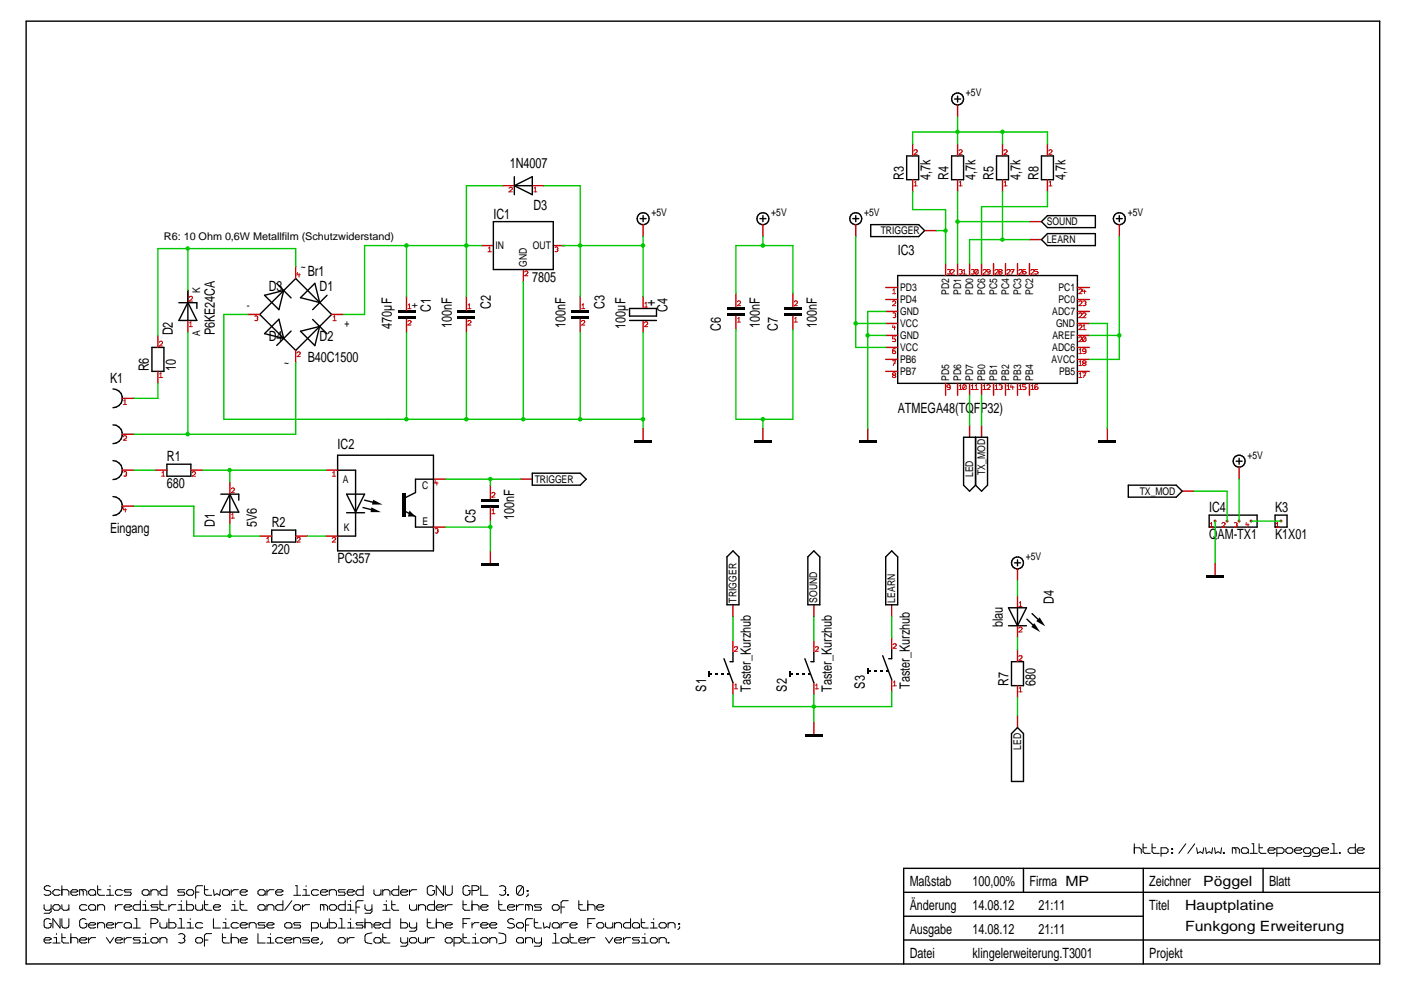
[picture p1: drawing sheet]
<svg xmlns="http://www.w3.org/2000/svg" width="297mm" height="210mm" viewBox="0 0 297 210" stroke-linecap="round" stroke-linejoin="round" font-family="sans-serif">
<g fill="none" stroke="#000001" stroke-width=".21">
<path d="M240.5 178.9v2M240.5 179.7h1.1l.4 .4v.8M242.4 179.7h.7M242.4 178.9v1.7l.3 .3h1.2M244.3 179.7h.7M244.3 178.9v1.7l.3 .3h1.2M248.4 179.9h.2v.2h-.2zM251.4 178.9l-1.5 2M253.3 178.9l-1.5 2M253.7 179.7l.2 1.2 .6-.3 .5 .3 .2-1.2M255.6 179.7l.2 1.2 .6-.3 .5 .3 .2-1.2M257.5 179.7l.2 1.2 .5-.3 .6 .3 .2-1.2"/>
<path d="M261.7 179.7l.3 .4v.8M265.4 178.9h.4v2M267 179.7h.7M267 178.9v1.7l.3 .3h1.1M282.4 178.9h.4v2M287.4 178.9v2h-1.2l-.4-.3v-.5l.4-.4h1.2M9.4 199.3h1.1l.3-.2v-.1l-.3-.2h-.8l-.3 .3v.5l.3 .3 1.1-.1M9.4 191.8v.9l.3 .3h.8l.3-.3M10.7 194.9a.82 .82 0 0 0-1.3 .4v1a.81 .81 0 0 0 .7 .5 .81 .81 0 0 0 .7-.5v-.5h-.3M10.7 188a.82 .82 0 0 0-1.3 .3l.1 .3 1.2 .4 .1 .3-.1 .4-.4 .1h-.6l-.3-.1M10.8 191.8v1.5l-.3 .3h-1.1M11.2 199.9h1.5"/>
<path d="M11.2 192.2l.4-.4h.8l.3 .4v.5l-.3 .3h-.8l-.4-.3zM11.4 198.8h.6v1.1M12 198v.1M12.7 188.8l-.3-.2h-.8l-.4 .4v.5l.4 .3h.8l.3-.1M12.7 194.8v2l-1.5-2v2M13.1 198v1.6l.4 .3h1.1M13.1 198.8h.8M13.1 187.8v2M13.1 191.8v.9l.4 .3h.7l.4-.3M13.1 194.8v1.5a.81 .81 0 0 0 .8 .5 .81 .81 0 0 0 .7-.5v-1.5M13.1 188.6h1.1l.4 .4v.8M14.6 191.8v1.2"/>
<path d="M15 198.8h1.1l.4 .3v.8M15 189.1h1.1l.4-.1v-.2l-.4-.2h-.7l-.4 .4v.5l.4 .3h.7l.4-.1M15 198v1.9M16.9 199.3h1.1l.4-.2v-.1l-.4-.2h-.7l-.4 .3v.5l.4 .3 1.1-.1M16.9 189.8v-1.2h1.1l.4 .4v.8M17.3 188.6l.3 .4v.8M18.2 194.9a.84 .84 0 0 0-1.3 .4v1a.84 .84 0 0 0 .7 .5 .84 .84 0 0 0 .8-.5v-.5h-.4M18.4 192l-.4-.2h-.7l-.4 .4v.5l.4 .3h.7l.4-.2M18.8 196.1h1.1l.4-.1v-.2l-.4-.2h-.7l-.4 .4v.5l.4 .3 1.1-.2M18.8 198.8v1.1M20.3 198.8h-1l-.5 .5M20.3 189.5l-.4 .3h-.7l-.4-.3v-.5l.4-.4h.7l.4 .4v.8"/>
<path d="M20.3 192.7l-.4 .3h-.7l-.4-.3v-.5l.4-.4h.7l.4 .4v.8M20.7 196l.3-.4h.8l.4 .4v.8M20.7 187.8v1.7l.3 .3h1.2M20.7 191.8v1.2M20.7 195.6v1.2M20.7 192.2l.3-.4h.8l.4 .4v.8M20.7 188.6h.7M22.6 198.8l.7 1.1 .8-1.1M22.6 196.1h1.1l.4-.1v-.2l-.4-.2h-.8l-.3 .4v.5l.3 .3 1.2-.2M22.6 189.8h1.5M22.8 188.6h.5v1.2M23.3 187.8v.2"/>
<path d="M24.5 199.3h1.1l.3-.2v-.1l-.3-.2h-.8l-.3 .3v.5l.3 .3 1.1-.1M24.5 191.8v1.2M24.5 195.6v1.2M25.9 188.8l-.3-.2h-.8l-.3 .4v.5l.3 .3h.8l.3-.1M25.9 195.6h-.9l-.5 .5M25.9 191.8h-.9l-.5 .5M26.3 192.3h1.2l.4-.1v-.2l-.4-.2h-.8l-.4 .4v.5l.4 .3h.8l.4-.2M26.3 198.8v1.1M27.9 198.8h-1l-.6 .5M27.9 196.5l-.4 .3h-.8l-.4-.3v-.5l.4-.4h.8l.4 .4v.8M27.9 188.6h-1.4l-.2 .2 .2 .3h1.1l.3 .4-.3 .3h-1.3M28.2 196.8h1.6"/>
<path d="M28.6 194.8h.4v2M29.8 198.8h-1.4l-.2 .2 .2 .3h1.1l.3 .3-.3 .3h-1.3M29.8 191v2h-1.2l-.4-.3v-.5l.4-.4h1.2M30.1 199.9h1.5M30.1 193h1.5M30.3 198.8h.6v1.1M30.3 191.8h.6v1.2M30.9 191v.1M30.9 198v.1M31.6 189.5l-.4 .3h-.7l-.4-.3v-.5l.4-.4h.7l.4 .4v.8M32 199.1l.4-.3h.7l.4 .3v.5l-.4 .3h-.7l-.4-.3zM32 188.6v1.2"/>
<path d="M32 195.8h1l.5-.5-.5-.5h-1v2M32 189l.4-.4h.7l.4 .4v.8M33.5 191.8h-1.3l-.2 .2 .2 .3h1.1l.2 .4-.2 .3h-1.3M33.9 199.1l.4-.3h.7l.4 .3v.8M33.9 191v1.7l.4 .3h1.1M33.9 195.6v.9l.4 .3h.7l.4-.3M33.9 198.8v1.1M33.9 191.8h.8M35.4 187.8v2h-1.1l-.4-.3v-.5l.4-.4h1.1M35.4 195.6v1.2M35.8 194.8v2h1.1l.4-.3v-.5l-.4-.4h-1.1M35.8 191.8v1.2"/>
<path d="M37.3 191.8h-.9l-.6 .5M37.7 196.8h1.5M37.7 193h1.5M37.9 198.1a.8 .8 0 0 1 1.3 .5l-.2 .4M37.9 191.8h.5v1.2M38.1 194.8h.3v2M38.4 191v.1M38.8 199h.2M39 199l.2 .5a.91 .91 0 0 1-1.3 .3M39.2 188.6h-1.3l-.2 .2 .2 .3h1.1l.2 .4-.2 .3h-1.3M39.6 196.8h1.5M39.6 191v2h1.1l.4-.3v-.5l-.4-.4h-1.1"/>
<path d="M39.6 189l.4-.4h.7l.4 .4v.5l-.4 .3h-.7l-.4-.3zM39.7 195.6h.6v1.2M40.3 194.8v.1M41.5 199.1l.3-.3h.8l.4 .3v.5l-.4 .3h-.8l-.3-.3zM41.5 191.8v.9l.3 .3h.8l.4-.3M41.5 189.1h.7M43 187.8h-1.2l-.3 .3v2.4M43 195.8l-.4-.2h-.8l-.3 .4v.5l.3 .3 1.2-.2M43 191.8v1.2M43.3 199.3h.8M43.3 187.8v1.7l.4 .3h1.2M43.3 191v1.7l.4 .3h1.2"/>
<path d="M43.3 191.8h.8M43.3 188.6h.8M44.9 198h-1.2l-.4 .3v2.3M45.3 194.8v2h1.4M45.3 192.3h1.1l.3-.1v-.2l-.3-.2h-.8l-.3 .4v.5l.3 .3h.8l.3-.2M45.3 188.6l.1 1.2 .6-.3 .6 .3 .1-1.2M47.2 198v1.6l.3 .3h1.1M47.2 198.8h.7M47.2 196.8h1.4M47.3 195.6h.6v1.2M47.9 194.8v.1M48.6 189.5l-.3 .3h-.8l-.3-.3v-.5l.3-.4h.8l.3 .4v.8"/>
<path d="M49 198.8h1.2l.3 .3v.8M49 188.6v1.2M49 198v1.9M49 193h1.5M49.2 191.8h.6v1.2M49.8 191v.1M50.5 195.8l-.3-.2h-.8l-.4 .4v.5l.4 .3 1.1-.2M50.5 188.6h-.9l-.6 .5M50.9 199.3h1.1l.4-.2v-.1l-.4-.2h-.7l-.4 .3v.5l.4 .3 1.1-.1M50.9 189.1h1.1l.4-.1v-.2l-.4-.2h-.7l-.4 .4v.5l.4 .3h.7l.4-.1M50.9 191v1.7l.4 .3h1.1M50.9 196.1h1.1l.4-.1v-.2l-.4-.2h-.7l-.4 .4v.5l.4 .3 1.1-.2"/>
<path d="M50.9 191.8h.8M52.8 196l.4-.4h.7l.4 .4v.8M52.8 195.6v1.2M54.7 198v1.9h1.5M56.2 189.5l-.4 .3h-.7l-.4-.3v-.5l.4-.4h.7l.4 .4v.8M56.2 192.7l-.4 .3h-.7l-.4-.3v-.5l.4-.4h.7l.4 .4v.8M56.2 195.6h-1.3l-.2 .2 .2 .3h1.1l.2 .4-.2 .3h-1.3M56.6 199.9h1.5M56.6 196.1h1.1l.4-.1v-.2l-.4-.2h-.7l-.4 .4v.5l.4 .3 1.1-.2M56.6 188.6v1.2M56.6 191.8v1.2M56.6 192.2l.4-.4h.7l.4 .4v.8"/>
<path d="M56.8 198.8h.6v1.1M57.4 198v.1M58.1 188.6h-1l-.5 .5M58.5 189.1h1.1l.4-.1v-.2l-.4-.2h-.8l-.3 .4v.5l.3 .3h.8l.4-.1M60 199l-.4-.2h-.8l-.3 .3v.5l.3 .3 1.2-.1M60 191v2h-1.2l-.3-.3v-.5l.3-.4h1.2M60.4 199.3h1.1l.4-.2v-.1l-.4-.2h-.8l-.3 .3v.5l.3 .3 1.2-.1M61.9 196.5l-.4 .3h-.8l-.3-.3v-.5l.3-.4h.8l.4 .4v.8M61.9 191l-1.5 2M62.3 199.1l.3-.3h.8l.4 .3v.8M62.3 192.2l.3-.4h.8l.4 .4v.5l-.4 .3h-.8l-.3-.3zM62.3 198.8v1.1"/>
<path d="M62.3 189.8h1.5M62.6 187.8h.4v2M63.8 195.6h-1.4l-.1 .2 .1 .3h1.2l.2 .4-.2 .3h-1.3M64.1 191.8v1.2M64.1 189.8h1.6M64.3 188.6h.6v1.2M64.9 187.8v.2M65.7 198.8h-1.4l-.2 .2 .2 .3h1.1l.3 .3-.3 .3h-1.3M65.7 191.8h-1l-.6 .5M66 199.3h1.2l.3-.2v-.1l-.3-.2h-.8l-.4 .3v.5l.4 .3 1.1-.1M66 196.8h1.2l.3-.3v-.5l-.3-.4h-1.2v1.8M67.5 188.8l-.3-.2h-.8l-.4 .4v.5l.4 .3h.8l.3-.1"/>
<path d="M67.9 195.6v.9l.4 .3h.7l.4-.3M67.9 189.1h1.1l.4-.1v-.2l-.4-.2h-.7l-.4 .4v.5l.4 .3h.7l.4-.1M67.9 193v-1.2h1.1l.4 .4v.8M68.3 199.6v.3l-.4 .4M68.3 191.8l.4 .4v.8M69.4 195.6v1.2M69.8 194.8v2h1.1l.4-.3v-.5l-.4-.4h-1.1M69.8 188.6v1.2M69.8 192.2l.4-.4h.7l.4 .4v.5l-.4 .3h-.7l-.4-.3zM69.8 189l.4-.4h.7l.4 .4v.8M71.7 199.1l.4-.3h.8l.3 .3v.5l-.3 .3h-.8l-.4-.3zM71.7 196.8h1.5"/>
<path d="M72.1 194.8h.4v2M73.2 191v2h-1.1l-.4-.3v-.5l.4-.4h1.1M73.2 188.6h-1.3l-.2 .2 .2 .3h1.1l.2 .4-.2 .3h-1.3M73.6 189.1h1.1l.4-.1v-.2l-.4-.2h-.7l-.4 .4v.5l.4 .3h.7l.4-.1M73.6 198.8v1.1M73.6 196.8h1.5M73.6 193h1.5M73.8 195.6h.5v1.2M73.8 191.8h.5v1.2M74.3 191v.1M74.3 194.8v.1M75.1 198.8h-.9l-.6 .5"/>
<path d="M75.5 192.3h.7M77 195.6h-1.3l-.2 .2 .2 .3h1.1l.2 .4-.2 .3h-1.3M77 187.8v2h-1.1l-.4-.3v-.5l.4-.4h1.1M77 191h-1.1l-.4 .3v2.3M77.4 191.8v.9l.4 .3h.7l.4-.3M77.4 194.8v2M77.4 195.6h1.1l.4 .4v.8M78.9 197.8l-1.3 .3-.2 .4v1l.2 .3 1.3 .3M78.9 191.8v1.5l-.4 .3h-1.1M79.3 188.6v.9l.3 .3h.8l.4-.3M79.3 196.1h1.1l.4-.1v-.2l-.4-.2h-.8l-.3 .4v.5l.3 .3 1.2-.2M80.8 199.6l-.4 .3h-.8l-.3-.3v-.5l.3-.3h.8l.4 .3v.8"/>
<path d="M80.8 188.6v1.2M81.1 198v1.6l.4 .3h1.2M81.1 198.8h.8M81.1 188.6v1.2M81.1 189l.4-.4h.8l.4 .4v.8M81.1 193h1.6M81.4 191.8h.5v1.2M81.9 191v.1M82.7 194.8v2h-1.2l-.4-.3v-.5l.4-.4h1.2M83.1 191v1.7l.3 .3h1.1M83.1 191.8h.7M84.5 187.8v2h-1.1l-.3-.3v-.5l.3-.4h1.1"/>
<path d="M85 198.8v.8l.3 .3h.8l.3-.3M85 189.1h1.1l.3-.1v-.2l-.3-.2h-.8l-.3 .4v.5l.3 .3h.8l.3-.1M85 194.8v2h1.1l.3-.3v-.5l-.3-.4h-1.1M86.4 198.8v1.5l-.3 .3h-1.1M86.8 199.1l.4-.3h.8l.3 .3v.5l-.3 .3h-.8l-.4-.3zM86.8 188.6v1.2M86.8 191.8v.9l.4 .3h.8l.3-.3M86.8 195.6v.9l.4 .3h.8l.3-.3M88.3 191.8v1.2M88.3 195.6v1.5l-.3 .3h-1.2M88.3 188.6h-.9l-.6 .5M88.7 198.8v.8l.4 .3h.7l.4-.3"/>
<path d="M88.7 191.8v1.2M88.7 192.2l.4-.4h.7l.4 .4v.8M90.2 198.8v1.1M90.6 194.8v1.7l.4 .3h1.1M90.6 198.8v1.1M90.6 195.6h.8M91.9 188a.84 .84 0 0 0-1.3 .3v1a.82 .82 0 0 0 .8 .5 .82 .82 0 0 0 .7-.5v-.5h-.4M92.1 198.8h-.9l-.6 .5M92.1 191v2h-1.1l-.4-.3v-.5l.4-.4h1.1M92.5 195.6h1.1l.4 .4v.8M92.5 192.3h1.1l.4-.1v-.2l-.4-.2h-.7l-.4 .4v.5l.4 .3h.7l.4-.2M92.5 194.8v2"/>
<path d="M94 187.8v2l-1.5-2v2M94.4 199.1l.4-.3h.7l.4 .3v.5l-.4 .3h-.7l-.4-.3zM94.4 187.8v1.5a.78 .78 0 0 0 .7 .5 .78 .78 0 0 0 .8-.5v-1.5M94.4 191.8v1.2M94.4 196.1h1.1l.4-.1v-.2l-.4-.2h-.7l-.4 .4v.5l.4 .3 1.1-.2M95.9 191.8h-.9l-.6 .5M96.3 199.9h1.1l.4-.3v-.5l-.4-.3h-1.1v1.8M98.2 198v1.6l.3 .3h1.1M98.2 198.8h.7M98.2 191v1.7l.3 .3h1.1M98.2 195.8h.7M98.2 191.8h.7"/>
<path d="M99.5 188a.82 .82 0 0 0-1.3 .3v1a.78 .78 0 0 0 .7 .5 .78 .78 0 0 0 .7-.5v-.5h-.3M99.6 194.8h-1.4v2M100.1 199.9h1.5M100.1 188.8h.9l.4-.2 .2-.3-.2-.3-.4-.2h-.9v2M100.1 191v2M100.1 195.6v1.2M100.1 191.8h1.1l.4 .4v.8M100.2 198.8h.6v1.1M100.8 198v.1M101.6 195.6h-1l-.5 .5M101.9 199.1l.4-.3h.8l.4 .3v.5l-.4 .3h-.8l-.4-.3zM101.9 187.8v2h1.6"/>
<path d="M101.9 192.3h1.2l.4-.1v-.2l-.4-.2h-.8l-.4 .4v.5l.4 .3h.8l.4-.2M101.9 196.1h1.2l.4-.1v-.2l-.4-.2h-.8l-.4 .4v.5l.4 .3 1.2-.2M103.8 199.1l.4-.3h.8l.3 .3v.8M103.8 196.1h1.2l.3-.1v-.2l-.3-.2h-.8l-.4 .4v.5l.4 .3 1.1-.2M103.8 198.8v1.1M105.7 197.8l1.4 .3 .1 .4v1l-.1 .3-1.4 .3M105.7 191v1.7l.4 .3h1.1M105.7 191.8h.8M105.9 188a.79 .79 0 0 1 .8-.2 .79 .79 0 0 1 .5 .7l-.1 .3M106.8 188.8h.3M107.1 188.8l.1 .5a.82 .82 0 0 1-1.3 .4M107.6 192.3h1.2l.3-.1v-.2l-.3-.2h-.8l-.4 .4v.5l.4 .3h.8l.3-.2"/>
<path d="M107.6 189.7h.2v.1h-.2zM108.9 194.9a.84 .84 0 0 0-1.3 .4l.2 .3 1.1 .4 .2 .3a1.09 1.09 0 0 1-1.5 .3M109.5 191.8v1.2M109.5 196l.4-.4h.8l.3 .4v.5l-.3 .3h-.8l-.4-.3zM110.8 188a.82 .82 0 0 0-1.3 .3v1l.2 .4M110.8 188l.2 .3v1a.82 .82 0 0 1-1.3 .4M110.8 188l-1.1 1.7M111 199.6l-.3 .3h-.8l-.4-.3v-.5l.4-.3h.8l.3 .3v.8M111 191.8h-.9l-.6 .5M111.4 199.1l.4-.3h.7l.4 .3v.8M111.4 193v-1.2h1.1l.4 .4v.8M111.4 198.8v1.1"/>
<path d="M111.4 196.1h.7M111.8 191.8l.3 .4v.8M111.8 188.8h.2v.2h-.2zM112 189.5v.3l-.4 .3M112.9 194.8h-1.1l-.4 .3v2.3M113.3 198.8v.8l.4 .3h.7l.4-.3M113.3 194.8v1.7l.4 .3h1.1M113.3 195.6h.7M114.8 198.8v1.5l-.4 .3h-1.1M114.8 191.8h-1.3l-.2 .2 .2 .3h1.1l.2 .4-.2 .3h-1.3M115.2 195.6l.2 1.2 .5-.3 .6 .3 .2-1.2M117.1 199.9h1.5"/>
<path d="M117.4 198h.4v1.9M117.4 191.8h.8l.4 .4v.5l-.4 .3h-.8l-.3-.3v-.5zM118.6 196.5l-.4 .3h-.8l-.3-.3v-.5l.3-.4h.8l.4 .4v.8M119 195.6v1.2M119 192.3h.7M120.5 199.6l-.4 .3h-.8l-.3-.3v-.5l.3-.3h.8l.4 .3v.8M120.5 191h-1.2l-.3 .3v2.3M120.5 195.6h-1l-.5 .5M120.9 198v1.6l.3 .3h1.1M120.9 198.8h.7M120.9 196.1h1.1l.3-.1v-.2l-.3-.2h-.8l-.3 .4v.5l.3 .3 1.1-.2M122.7 199.3h1.2l.3-.2v-.1l-.3-.2h-.8l-.4 .3v.5l.4 .3 1.1-.1"/>
<path d="M122.7 191v1.7l.4 .3h1.1M122.7 191.8h.8M124.6 191v2M124.6 198.8v1.1M124.6 195.8h.8M124.6 191.8h1.2l.3 .4v.8M126.1 198.8h-.9l-.6 .5M126.1 194.8h-1.5v2M126.5 196l.4-.4h.7l.4 .4v.5l-.4 .3h-.7l-.4-.3zM126.5 192.3h1.1l.4-.1v-.2l-.4-.2h-.7l-.4 .4v.5l.4 .3h.7l.4-.2M128.4 198.8l.8 1.1 .7-1.1M128.4 195.6v.9l.4 .3h.7l.4-.3"/>
<path d="M129.9 195.6v1.2M130.3 199.3h1.1l.4-.2v-.1l-.4-.2h-.7l-.4 .3v.5l.4 .3 1.1-.1M130.3 195.6v1.2M130.3 196l.4-.4h.7l.4 .4v.8M132.2 198.8v1.1M133.7 198.8h-.9l-.6 .5M133.7 194.8v2h-1.1l-.4-.3v-.5l.4-.4h1.1M135.6 198.8h-1.3l-.2 .2 .2 .3h1.1l.2 .3-.2 .3h-1.3M135.6 196.5l-.4 .3h-.8l-.3-.3v-.5l.3-.4h.8l.4 .4v.8M136 199.9h1.5M136 194.8v1.7l.4 .3h1.1M136 195.6h.7"/>
<path d="M136.1 198.8h.6v1.1M136.7 198v.1M137.9 199.1l.3-.3h.8l.4 .3v.5l-.4 .3h-.8l-.3-.3zM137.9 196.8h1.5M138 195.6h.6v1.2M138.6 194.8v.1M139.7 199.1l.4-.3h.8l.4 .3v.8M139.7 196l.4-.4h.8l.4 .4v.5l-.4 .3h-.8l-.4-.3zM139.7 198.8v1.1M141.6 199.8l.2 .1zM141.6 195.6v1.2M141.6 196l.4-.4h.8l.3 .4v.8"/>
<path d="M143.9 195.8h.2v.2h-.2zM144.1 196.5v.3l-.4 .3M246.2 180.9h1.1l.3-.3v-.5l-.3-.4h-1.1v1.9M248.4 180.8h.2v.1h-.2zM259.4 180.8h.2v.1h-.2zM261.3 180.9v-1.2h1.1l.4 .4v.8M264.7 180.6l-.4 .3h-.8l-.3-.3v-.5l.3-.4h.8l.4 .4v.8M265 180.9h1.6M268.9 180.3h1.1l.3-.2v-.2l-.3-.2h-.8l-.3 .4v.5l.3 .3h.8l.3-.1M270.7 180.9h1.2l.3-.3v-.5l-.3-.4h-1.2v1.9M272.6 180.1l.4-.4h.7l.4 .4v.5l-.4 .3h-.7l-.4-.3zM274.5 180.3h1.1l.4-.2v-.2l-.4-.2h-.7l-.4 .4v.5l.4 .3h.7l.4-.1"/>
<path d="M277.9 180.6l-.4 .3h-.7l-.4-.3v-.5l.4-.4h.7l.4 .4v1.2l-.4 .3h-1.1M279.8 180.6l-.4 .3h-.7l-.4-.3v-.5l.4-.4h.7l.4 .4v1.2l-.4 .3h-1.1M280.2 180.3h1.1l.4-.2v-.2l-.4-.2h-.8l-.3 .4v.5l.3 .3h.8l.4-.1M282.1 180.9h1.4M284 180.8h.1v.1h-.1zM287.7 180.3h1.2l.3-.2v-.2l-.3-.2h-.8l-.4 .4v.5l.4 .3h.8l.3-.1"/>
</g>
<g fill="none" stroke="#000001" stroke-width=".3">
<path d="M220.8 33.1h2.5v5h-2.5zM204.3 92.7h2.5v10.2l-1.2 1.2-1.3-1.2zM215.1 119.3h1.3M215.7 118.7v1.3M214.5 140.3h2.5v5.1h-2.5zM215.7 154.3l1.3 1.2v10.2h-2.5v-10.2z"/>
<circle cx="215.7" cy="119.4" r="1.27"/>
</g>
<path d="M222.1 30.5v2.6M222.1 38.1v2.5M205.6 90.2v2.5M215.7 120.6v2.5M215.7 137.8v2.5M215.7 145.4v2.5M215.7 151.7v2.6" fill="none" stroke="#c80000" stroke-width=".3"/>
<path d="M222.4 32a.33 .33 0 0 1 .4-.2 .33 .33 0 0 1 .2 .5l-.6 .4h.7M222.4 39.4h.7M222.5 38.7l.2-.3v1M216 139.2l.1-.1h.5v.4l-.6 .5h.7M216 146.7h.7M216.1 145.9l.3-.2v1" fill="none" stroke="#c80000" stroke-width=".21"/>
<path d="M220.4 130.9l1.2 1.9-1.9-1.1z" fill="#000001"/>
<path d="M218.8 130.1l1.9 1.8" fill="none" stroke="#000001" stroke-width=".3"/>
<path d="M219.3 132.1l1.3 1.9-2-1.1z" fill="#000001"/>
<path d="M201.8 33.1h2.5v5h-2.5zM211.3 33.1h2.5v5h-2.5zM220.8 47l1.3-1.3h10.1v2.6h-10.1zM220.8 50.8l1.3-1.3h10.1v2.6h-10.1zM32.2 73.7h2.6v5h-2.6zM154.1 118.1l1.3-1.3 1.3 1.3v10.1h-2.6zM171.3 118.1l1.2-1.3 1.3 1.3v10.1h-2.5zM187.8 118.1l1.3-1.3 1.2 1.3v10.1h-2.5zM213.8 132.7h3.8M213.8 128.9h3.8l-1.9 3.8zM215.7 128.9v3.8M217.7 131.3l1.9 1.8" fill="none" stroke="#000001" stroke-width=".3"/>
<g fill="none" stroke="#c80000" stroke-width=".3">
<path d="M203 30.5v2.6M203 38.1v2.5M212.6 30.5v2.6M212.6 38.1v2.5M218.3 47h2.5M218.3 50.8h2.5M33.5 71.1v2.6M33.5 78.7v2.6M155.4 128.2v2.6M172.5 128.2v2.6M189.1 128.2v2.6M215.7 126.3v2.6"/>
<path d="M215.7 132.7v2.5M172.5 153v2.5"/>
</g>
<path d="M203.3 32a.33 .33 0 0 1 .5-.2 .33 .33 0 0 1 .1 .5l-.6 .4h.7M203.3 39.4h.7M203.4 38.7l.3-.3v1M212.8 32a.33 .33 0 0 1 .5-.2 .33 .33 0 0 1 .1 .5l-.6 .4h.7M212.8 39.4h.7M212.9 38.7l.3-.3v1M33.8 72.6a.33 .33 0 0 1 .4-.2 .33 .33 0 0 1 .2 .5l-.6 .5h.7M33.9 79.3l.2-.3v1.1M33.8 80.1h.7M216 133.2a.33 .33 0 0 1 .5-.2 .33 .33 0 0 1 .1 .5l-.6 .5h.7M216 128.6h.7M216.1 127.8l.3-.2v1" fill="none" stroke="#c80000" stroke-width=".21"/>
<path d="M170.6 155.5h3.9v.7h-3.9z" fill-rule="evenodd" fill="#000001"/>
<path d="M189.1 135.2v2.6M189.1 144.1v2.5" fill="none" stroke="#c80000" stroke-width=".3"/>
<path d="M189.4 136.7l.2-.2 .3 .1v.3l-.5 .6h.6M189.4 145.4h.6M189.4 144.7l.3-.3v1" fill="none" stroke="#c80000" stroke-width=".21"/>
<path d="M187.2 139l1.9 5.1M189.1 137.8v1.9h-.7" fill="none" stroke="#000001" stroke-width=".3"/>
<g fill="#000001">
<path d="M183.8 141.6h.3v1.2h-.3z" fill-rule="evenodd"/>
<path d="M184 142.1h.6v.3h-.6z" fill-rule="evenodd"/>
<path d="M185.2 142.1h.7v.3h-.7z" fill-rule="evenodd"/>
<path d="M186.5 142.1h.7v.3h-.7z" fill-rule="evenodd"/>
<path d="M187.8 142.1h.6v.3h-.6z" fill-rule="evenodd"/>
</g>
<path d="M172.5 135.8v2.6M172.5 144.7v2.6" fill="none" stroke="#c80000" stroke-width=".3"/>
<path d="M172.8 137.3l.1-.1h.5v.4l-.6 .5h.7M172.8 146h.7M172.9 145.3l.3-.3v1" fill="none" stroke="#c80000" stroke-width=".21"/>
<path d="M170.6 139.7l1.9 5M172.5 138.4v1.9h-.6" fill="none" stroke="#000001" stroke-width=".3"/>
<g fill="#000001">
<path d="M167.3 142.2h.3v1.3h-.3z" fill-rule="evenodd"/>
<path d="M167.5 142.7h.6v.3h-.6z" fill-rule="evenodd"/>
<path d="M168.7 142.7h.7v.3h-.7z" fill-rule="evenodd"/>
<path d="M170 142.7h.6v.3h-.6z" fill-rule="evenodd"/>
<path d="M171.3 142.7h.6v.3h-.6z" fill-rule="evenodd"/>
</g>
<path d="M155.4 135.8v2.6M155.4 144.7v2.6" fill="none" stroke="#c80000" stroke-width=".3"/>
<path d="M155.7 137.3l.1-.1h.5v.4l-.6 .5h.7M155.7 146h.7M155.8 145.3l.2-.3v1" fill="none" stroke="#c80000" stroke-width=".21"/>
<path d="M153.5 139.7l1.9 5M155.4 138.4v1.9h-.6" fill="none" stroke="#000001" stroke-width=".3"/>
<g fill="#000001">
<path d="M150.2 142.2h.2v1.3h-.2z" fill-rule="evenodd"/>
<path d="M150.3 142.7h.7v.3h-.7z" fill-rule="evenodd"/>
<path d="M151.6 142.7h.6v.3h-.6z" fill-rule="evenodd"/>
<path d="M152.9 142.7h.6v.3h-.6z" fill-rule="evenodd"/>
<path d="M154.1 142.7h.7v.3h-.7z" fill-rule="evenodd"/>
</g>
<path d="M161.8 90.8v2.5" fill="none" stroke="#c80000" stroke-width=".3"/>
<path d="M159.8 93.3h3.9v.7h-3.9z" fill-rule="evenodd" fill="#000001"/>
<g fill="none" stroke="#000001" stroke-width=".3">
<path d="M161.1 46.4h1.3M161.8 45.7v1.3"/>
<circle cx="161.7" cy="46.4" r="1.27"/>
</g>
<path d="M161.8 47.6v2.6" fill="none" stroke="#c80000" stroke-width=".3"/>
<g fill="#000001">
<path d="M166.2 65.1h3.8v.6h-3.8z" fill-rule="evenodd"/>
<path d="M166.2 66.4h3.8v.6h-3.8z" fill-rule="evenodd"/>
</g>
<path d="M168.1 62.2v2.9M168.1 67v2.8" fill="none" stroke="#c80000" stroke-width=".3"/>
<path d="M168.4 64.1a.33 .33 0 0 1 .5-.3 .33 .33 0 0 1 .1 .5l-.6 .5h.7M168.4 68.3h.7M168.5 67.6l.2-.3v1" fill="none" stroke="#c80000" stroke-width=".21"/>
<g fill="#000001">
<path d="M154.1 65.1h3.8v.6h-3.8z" fill-rule="evenodd"/>
<path d="M154.1 66.4h3.8v.6h-3.8z" fill-rule="evenodd"/>
</g>
<path d="M156 62.2v2.9M156 67v2.8M250.7 104.1h2.5" fill="none" stroke="#c80000" stroke-width=".3"/>
<path d="M156.3 64.1a.33 .33 0 0 1 .5-.3 .33 .33 0 0 1 .1 .5l-.6 .5h.7M156.3 68.3h.7M156.4 67.6l.3-.3v1" fill="none" stroke="#c80000" stroke-width=".21"/>
<path d="M239.2 102.9h10.2l1.3 1.2-1.3 1.3h-10.2zM270.3 109.2h2.6v2.6h-2.6z" fill="none" stroke="#000001" stroke-width=".3"/>
<circle cx="271.6" cy="110.5" r=".32" fill="#c80000"/>
<path d="M270.5 111.8h.7M270.6 111l.2-.2v1" fill="none" stroke="#c80000" stroke-width=".21"/>
<g fill="none" stroke="#000001" stroke-width=".3">
<path d="M262.1 97.8h1.3M262.7 97.2v1.2"/>
<circle cx="262.7" cy="97.8" r="1.27"/>
</g>
<path d="M262.7 99.1v2.5M257.6 119.3v2.6" fill="none" stroke="#c80000" stroke-width=".3"/>
<path d="M255.7 121.9h3.8v.6h-3.8z" fill-rule="evenodd" fill="#000001"/>
<path d="M256.4 109.2h10.1v2.6h-10.1z" fill="none" stroke="#000001" stroke-width=".3"/>
<circle cx="265.2" cy="110.5" r=".32" fill="#c80000"/>
<path d="M264.2 110.8v.5h.6M264.6 111v.8" fill="none" stroke="#c80000" stroke-width=".21"/>
<circle cx="262.7" cy="110.5" r=".32" fill="#c80000"/>
<path d="M261.7 110.9a.35 .35 0 0 1 .4-.1 .35 .35 0 0 1 .2 .3l-.1 .2M262.1 111.3h.1M262.2 111.3l.1 .2a.36 .36 0 0 1-.6 .2" fill="none" stroke="#c80000" stroke-width=".21"/>
<circle cx="260.2" cy="110.5" r=".32" fill="#c80000"/>
<path d="M259.1 111a.34 .34 0 0 1 .4-.2 .34 .34 0 0 1 .3 .3l-.7 .7h.7" fill="none" stroke="#c80000" stroke-width=".21"/>
<circle cx="257.6" cy="110.5" r=".32" fill="#c80000"/>
<path d="M107.9 39.9l.3-.2 .3 .1v.4l-.6 .5h.7M113.2 39.9l.3-.2v1M193.8 32a.33 .33 0 0 1 .5-.2 .33 .33 0 0 1 .1 .5l-.6 .4h.7M193.8 39.4h.7M193.9 38.7l.2-.3v1M113.2 40.7h.6M256.5 111.8h.7M256.6 111l.3-.2v1" fill="none" stroke="#c80000" stroke-width=".21"/>
<path d="M106.5 39.4h2.5M112.9 39.4h2.5M193.5 30.5v2.6M193.5 38.1v2.5M203 22.3v2.5M181.4 47.6v2.6M196 48.9h2.6M208.1 90.2v2.5M234.8 90.8v2.5" fill="none" stroke="#c80000" stroke-width=".3"/>
<g fill="none" stroke="#000001" stroke-width=".3">
<path d="M109 37.5v3.8M109 39.4l3.9-1.9v3.8zM109 39.4h3.9M192.2 33.1h2.6v5h-2.6zM202.4 21h1.3M203 20.4v1.2M180.8 46.4h1.3M181.4 45.7v1.3M184.6 47.6h10.2l1.2 1.3-1.2 1.3h-10.2zM206.8 92.7h2.6v10.2l-1.3 1.2-1.3-1.2z"/>
<circle cx="203" cy="21" r="1.27"/>
<circle cx="181.4" cy="46.4" r="1.27"/>
</g>
<path d="M232.9 93.3h3.8v.7h-3.8z" fill-rule="evenodd" fill="#000001"/>
<g fill="none" stroke="#000001" stroke-width=".3">
<path d="M236.7 46.4h1.3M237.3 45.7v1.3"/>
<circle cx="237.3" cy="46.4" r="1.27"/>
</g>
<path d="M237.3 47.6v2.6M184 90.8v2.5" fill="none" stroke="#c80000" stroke-width=".3"/>
<path d="M182.1 93.3h3.8v.7h-3.8z" fill-rule="evenodd" fill="#000001"/>
<g fill="none" stroke="#000001" stroke-width=".3">
<path d="M5.5 4.5h287v199.9h-287zM190.3 58.4h38.1v22.9h-38.1zM37.9 64.2h3.8v1.2M39.8 64.1l1.9 3.8h-3.8zM39.8 61.6v6.3M112.9 100.3h10.1l1.3 1.3-1.3 1.3h-10.1zM191.6 194.3h50.8M191.6 199.3h100.9M191.6 189.2h100.9M217 184.1v5.1M242.4 184.1v20.3M267.8 184.1v5.1"/>
<path d="M292.5 184.1h-100.9v20.3"/>
</g>
<g fill="none" stroke="#c80000" stroke-width=".3">
<path d="M200.5 55.9v2.5M203 55.9v2.5M205.6 55.9v2.5M208.1 55.9v2.5M210.6 55.9v2.5M213.2 55.9v2.5M215.7 55.9v2.5M218.3 55.9v2.5M39.8 61.6v2.5M39.8 67.9v2.6M187.8 78.7h2.5M187.8 76.2h2.5"/>
<path d="M187.8 73.7h2.5M187.8 71.1h2.5M187.8 68.6h2.5M187.8 66h2.5M187.8 63.5h2.5M187.8 61h2.5M228.4 78.7h2.6M228.4 76.2h2.6M228.4 73.7h2.6M228.4 71.1h2.6M228.4 68.6h2.6M228.4 66h2.6"/>
<path d="M228.4 63.5h2.6M228.4 61h2.6M200.5 81.3v2.5M203 81.3v2.5M205.6 81.3v2.5M208.1 81.3v2.5M210.6 81.3v2.5M213.2 81.3v2.5M215.7 81.3v2.5M218.3 81.3v2.5M110.3 101.6h2.6"/>
</g>
<g fill="none" stroke="#c80000" stroke-width=".21">
<path d="M200.9 57.2h.5v.4M201.3 57.6h.1M201.4 57.6l.1 .3a.36 .36 0 0 1-.6 .1M201.6 57.4l.1-.2h.5v.4l-.6 .5h.7M203.4 57.2h.5v.4M203.8 57.6h.1M203.9 57.6l.1 .3a.36 .36 0 0 1-.6 .1M204.1 58.1h.7M204.2 57.4l.3-.3v1M205.9 57.2h.6v.4M206.4 57.6h.1M206.5 57.6v.3a.36 .36 0 0 1-.6 .1"/>
<path d="M207.3 57.2l.1 .7a.4 .4 0 0 1-.6 .1M207.3 57.2h-.5v.8M207.3 57.2l-.5 .8M208.4 57.4l.1-.2h.5v.4l-.6 .5h.7M209.9 57.4a.38 .38 0 0 1-.3 .3 .38 .38 0 0 1-.4-.3l.3-.3 .3 .1 .1 .2-.1 .6-.5 .1M210.9 57.4l.1-.2h.5v.4l-.6 .5h.7M211.7 57.3v.1l.8 .4v.2l-.6 .1-.2-.3 .8-.4v-.1l-.2-.2zM213.5 57.4l.1-.2h.5v.4l-.6 .5h.7M214.3 57.1h.7l-.5 1M214.5 57.6h.4M216 57.4l.1-.2h.5v.4l-.6 .5h.7M217.5 57.1l-.6 .1v.8a.38 .38 0 0 0 .6-.2 .38 .38 0 0 0-.3-.3 .38 .38 0 0 0-.4 .3"/>
<path d="M218.6 57.4v-.2h.6v.4l-.6 .5h.6M220 57.1h-.6v.4l.6 .1 .1 .3a.47 .47 0 0 1-.7 .1M40.1 63.1a.33 .33 0 0 1 .5-.3 .33 .33 0 0 1 .1 .5l-.6 .5h.7M40.1 69.3h.7M40.2 68.5l.3-.3v1.1M189.2 76.5h.7l-.5 1M189.2 64.1a.33 .33 0 0 1 .5-.3 .33 .33 0 0 1 .1 .5l-.6 .5h.7M189.2 62.3h.7M189.3 66.4a.33 .33 0 0 1 .5 0 .33 .33 0 0 1 0 .4M189.3 68.9l-.1 .5h.7M189.3 61.5l.3-.2v1M189.4 79l-.2 .4 .7 .3-.2 .4h-.3l-.2-.4 .7-.3v-.2l-.2-.2z"/>
<path d="M189.5 77h.3M189.6 69.1v.8M189.7 66.8h.1M189.8 74h-.5l-.1 .7a.33 .33 0 0 0 .5 .3 .33 .33 0 0 0 .1-.5 .36 .36 0 0 0-.6 .1M189.8 71.4h-.6v.4h.4l.3 .3-.3 .3-.4-.1M189.8 66.8l.1 .3a.36 .36 0 0 1-.6 .2M228.7 77.5h.7M228.7 75h.7M228.7 71.7a.33 .33 0 0 1 .5-.3 .33 .33 0 0 1 .1 .5l-.6 .5h.7M228.7 61.5a.33 .33 0 0 1 .5-.2 .33 .33 0 0 1 .1 .5l-.6 .5h.7M228.7 64.1a.33 .33 0 0 1 .5-.3 .33 .33 0 0 1 .1 .5l-.6 .5h.7M228.7 66.6a.33 .33 0 0 1 .5-.3 .33 .33 0 0 1 .1 .5l-.6 .6h.7"/>
<path d="M228.7 69.1a.33 .33 0 0 1 .5-.2 .33 .33 0 0 1 .1 .5l-.6 .5h.7M228.8 74.2l.3-.2v1M228.8 76.8l.3-.3v1M228.8 79.3l.3-.3v1.1M229.5 79h.7l-.5 1.1M229.5 76.7l.2-.2 .5 .2v.1l-.7 .4 .2 .3 .5-.2v-.1l-.7-.4zM229.5 66.6l.1-.2a.38 .38 0 0 1 .6 .3l-.7 .7h.7M229.5 69.9h.7M229.6 63.9a.38 .38 0 0 1 .6 .2v.2M229.6 69.1l.3-.2v1M229.6 61.3l-.1 .5h.7M229.8 79.5h.4"/>
<path d="M230 61.5v.8M230 64.3h.2M230.2 64.3v.3a.4 .4 0 0 1-.6 .1M230.2 71.5v.7a.4 .4 0 0 1-.6 .1M230.2 71.5h-.6v.8M230.2 71.5l-.6 .8M230.2 74.3a.38 .38 0 0 1-.3 .3 .38 .38 0 0 1-.4-.3l.1-.3a.4 .4 0 0 1 .6 .2v.7l-.6 .1M201.5 81.9a.33 .33 0 0 1-.5 .3 .33 .33 0 0 1-.1-.5 .36 .36 0 0 1 .6 .1l-.1 .7-.5 .1M203.3 82.6h.7M203.4 81.8l.3-.2v1M204.8 81.7v.6a.4 .4 0 0 1-.6 .2M204.8 81.7h-.6v.8"/>
<path d="M204.8 81.7l-.6 .8M205.9 82.6h.6M205.9 81.8l.3-.2v1M206.7 82.6h.7M206.8 81.8l.2-.2v1M208.4 82.6h.7M208.5 81.8l.2-.2v1M209.2 81.8l.1-.1a.38 .38 0 0 1 .6 .2l-.7 .7h.7M210.9 82.6h.7M211 81.8l.3-.2v1M211.8 81.7a.38 .38 0 0 1 .7 .2l-.1 .2M212.3 82.1h.1"/>
<path d="M212.4 82.1l.1 .2a.4 .4 0 0 1-.7 .2M213.5 82.6h.7M213.6 81.8l.2-.2v1M214.4 81.6l-.1 .5h.7M214.7 81.8v.8M216 82.6h.7M216.1 81.8l.3-.2v1M217.5 81.6h-.7v.4l.7 .1v.2a.47 .47 0 0 1-.7 .2M218.6 82.6h.6M218.6 81.8l.3-.2v1M220 81.6l-.5 .1v.8a.38 .38 0 0 0 .6-.2 .38 .38 0 0 0-.4-.3 .38 .38 0 0 0-.3 .3M228.7 80.1h.7"/>
</g>
<g fill="#000001">
<path d="M102.1 105.7h3.8v.6h-3.8z" fill-rule="evenodd"/>
<path d="M102.1 107h3.8v.6h-3.8z" fill-rule="evenodd"/>
</g>
<path d="M104 102.9v2.8M104 107.6v2.9M104 116.8v2.5" fill="none" stroke="#c80000" stroke-width=".3"/>
<path d="M104.3 104.6a.33 .33 0 0 1 .4-.2 .33 .33 0 0 1 .2 .5l-.6 .5h.6M104.3 108.9h.6M104.3 108.2l.3-.3v1" fill="none" stroke="#c80000" stroke-width=".21"/>
<path d="M102.1 119.3h3.8v.7h-3.8z" fill-rule="evenodd" fill="#000001"/>
<path d="M35.4 98.4h5.1v2.6h-5.1zM46.8 104.8h3.8v1.2M48.7 104.8l1.9 3.8h-3.8zM48.7 104.8v3.8M57.6 112.4h5.1v2.5h-5.1z" fill="none" stroke="#000001" stroke-width=".3"/>
<path d="M32.8 99.7h2.6M40.5 99.7h2.5M48.7 102.2v2.6M48.7 108.6v2.5M55.1 113.7h2.5M62.7 113.7h2.5" fill="none" stroke="#c80000" stroke-width=".3"/>
<path d="M34.2 101h.8M34.3 100.2l.3-.2v1M40.8 100.2a.33 .33 0 0 1 .4-.2 .33 .33 0 0 1 .2 .5l-.6 .5h.6M49 103.7a.33 .33 0 0 1 .5-.2 .33 .33 0 0 1 .1 .5l-.6 .5h.7M49 109.9h.7M49.1 109.1l.3-.2v1M56.5 114.9h.7M56.6 114.2l.3-.2v.9M63 114.2a.34 .34 0 0 1 .3-.2 .34 .34 0 0 1 .4 .3l-.7 .6h.7" fill="none" stroke="#c80000" stroke-width=".21"/>
<path d="M78.7 107.6l2.1 1h-2.2z" fill="#000001"/>
<path d="M71.6 96.5h20.3v20.3h-20.3zM71.6 99.7h3.8v14h-3.8M77 107.6l2.5 .6M88.1 109.5v2.3h3.8M91.9 101.6h-3.8v2.8" fill="none" stroke="#000001" stroke-width=".3"/>
<path d="M91.9 101.6h2.5" fill="none" stroke="#c80000" stroke-width=".3"/>
<path d="M92.3 101.9l-.1 .5h.7M92.6 102.2v.7" fill="none" stroke="#c80000" stroke-width=".21"/>
<path d="M86.8 108.2l1.3 1.3h-1.6z" fill="#000001"/>
<path d="M86.1 108.5l2 1M88.1 104.4l-2 1.1" fill="none" stroke="#000001" stroke-width=".3"/>
<path d="M85.3 104.4h.8v5.1h-.8z" fill-rule="evenodd" fill="#000001"/>
<path d="M91.9 111.8h2.5" fill="none" stroke="#c80000" stroke-width=".3"/>
<path d="M92.3 112.1a.35 .35 0 0 1 .4 0 .35 .35 0 0 1 .2 .3l-.1 .1M92.7 112.5h.1M92.8 112.5l.1 .3a.36 .36 0 0 1-.6 .1" fill="none" stroke="#c80000" stroke-width=".21"/>
<path d="M79.1 106l2 1h-2.2z" fill="#000001"/>
<g fill="none" stroke="#000001" stroke-width=".3">
<path d="M135.7 46.4h1.3M136.4 45.7v1.3M73.5 108.7h3.8M73.5 104.8h3.8l-1.9 3.8zM77.3 106l2.5 .7"/>
<circle cx="136.3" cy="46.4" r="1.27"/>
</g>
<path d="M136.4 47.6v2.6M69 99.7h2.6M136.4 90.8v2.5M69 113.7h2.6" fill="none" stroke="#c80000" stroke-width=".3"/>
<path d="M70.4 114.2a.38 .38 0 0 1 .4-.2 .38 .38 0 0 1 .4 .2l-.8 .7h.8M70.4 101h.8M70.5 100.2l.3-.2v1" fill="none" stroke="#c80000" stroke-width=".21"/>
<path d="M134.4 93.3h3.9v.7h-3.9z" fill-rule="evenodd" fill="#000001"/>
<path d="M136.4 62.9v2.5M136.4 67.9v2.6" fill="none" stroke="#c80000" stroke-width=".3"/>
<path d="M136.6 68.5a.33 .33 0 0 1 .5-.2 .33 .33 0 0 1 .1 .4l-.6 .6h.7M136.6 65.1h.7M136.7 64.3l.3-.2v1" fill="none" stroke="#c80000" stroke-width=".21"/>
<path d="M133.5 67.9h5.7M133.5 65.4h5.7v1.6h-5.7z" fill="none" stroke="#000001" stroke-width=".3"/>
<g fill="#000001">
<path d="M121.1 67h3.8v.6h-3.8z" fill-rule="evenodd"/>
<path d="M121.1 65.7h3.8v.7h-3.8z" fill-rule="evenodd"/>
</g>
<path d="M123 62.9v2.8M123 67.6v2.9" fill="none" stroke="#c80000" stroke-width=".3"/>
<path d="M123.3 68.2a.34 .34 0 0 1 .4-.3 .34 .34 0 0 1 .3 .4l-.7 .6h.7M123.3 65.4h.7M123.4 64.7l.3-.3v1" fill="none" stroke="#c80000" stroke-width=".21"/>
<g fill="#000001">
<path d="M97 67h3.8v.6h-3.8z" fill-rule="evenodd"/>
<path d="M97 65.7h3.8v.7h-3.8z" fill-rule="evenodd"/>
</g>
<path d="M102.1 52.1h2.5M111 57.1v2.6M117.3 52.1h2.5M98.9 62.9v2.8M98.9 67.6v2.9" fill="none" stroke="#c80000" stroke-width=".3"/>
<path d="M103.5 53.4h.7M103.6 52.6l.2-.2v1M111.2 57.7a.33 .33 0 0 1 .5-.2 .33 .33 0 0 1 .1 .5l-.6 .5h.7M117.7 52.5a.33 .33 0 0 1 .4-.1 .33 .33 0 0 1 .1 .5M118.1 52.9h.1M118.2 52.9l.1 .2a.36 .36 0 0 1-.6 .2M99.2 68.2a.34 .34 0 0 1 .4-.3 .34 .34 0 0 1 .3 .4l-.7 .6h.7M99.2 65.4h.7M99.3 64.7l.2-.3v1" fill="none" stroke="#c80000" stroke-width=".21"/>
<path d="M104.6 47h12.7v10.1h-12.7z" fill="none" stroke="#000001" stroke-width=".3"/>
<g fill="#000001">
<path d="M84.3 67h3.8v.6h-3.8z" fill-rule="evenodd"/>
<path d="M84.3 65.7h3.8v.7h-3.8z" fill-rule="evenodd"/>
</g>
<path d="M62.7 56.5v2.6M52.5 66.7h2.6M62.7 74.3v2.5M70.3 66.7h2.6M86.2 62.9v2.8M86.2 67.6v2.9M25.9 99.7h2.5M25.9 92.1h2.5M25.9 84.5h2.5M25.9 107.3h2.5" fill="none" stroke="#c80000" stroke-width=".3"/>
<g fill="none" stroke="#c80000" stroke-width=".21">
<path d="M63.1 57.8l-.1 .5h.7M63.4 58v.8M54 67.1h.6v.4M54.5 67.5h.1M54.6 67.5v.4h-.6M63 74.8a.33 .33 0 0 1 .4-.2 .33 .33 0 0 1 .2 .5l-.6 .5h.7M70.6 68h.7M70.7 67.2l.2-.2v1M86.5 68.2a.34 .34 0 0 1 .4-.3 .34 .34 0 0 1 .3 .4l-.7 .6h.7M86.5 65.4h.7M86.6 64.7l.2-.3v1M26.2 92.6a.33 .33 0 0 1 .4-.2 .33 .33 0 0 1 .2 .5l-.6 .4h.6"/>
<path d="M26.2 85.8h.6M26.2 85l.3-.2v1M26.2 107.6v.5h.6M26.2 100.1a.33 .33 0 0 1 .5-.1 .33 .33 0 0 1 .1 .5M26.6 107.9v.7M26.7 100.5h.1M26.8 100.5v.2a.36 .36 0 0 1-.6 .2"/>
</g>
<g fill="none" stroke="#000001" stroke-width=".3">
<path d="M55.1 66.7l7.6-7.6 7.6 7.6-7.6 7.6zM56.1 70.7l3-3 1.1 4.1zM56.1 62.6l4.1-1-1.1 4.1zM58.7 60.1l3 3.1M61.7 70.2l-3 3M63.7 70.2l4.1-1-1 4.1zM66.3 67.7l3 3.1M66.8 60.1l1 4-4.1-1zM69.3 62.6l-3 3.1M24 82.5a1.99 1.99 0 0 1 1.9 2 1.99 1.99 0 0 1-1.9 1.9M24 90.1a1.99 1.99 0 0 1 1.9 2 1.99 1.99 0 0 1-1.9 2M24 97.7a2.01 2.01 0 0 1 1.9 2 2.01 2.01 0 0 1-1.9 2"/>
<path d="M24 105.3a2.01 2.01 0 0 1 1.9 2 2.01 2.01 0 0 1-1.9 2"/>
</g>
<path d="M222.1 40.6v3.2h-14v12.1M33.5 81.3v3.2h-5.1M205.6 83.8v6.4M215.7 135.2v2.6M215.7 147.9v3.8" fill="none" stroke="#00c800" stroke-width=".3"/>
<circle cx="212.5" cy="50.8" r=".48" fill="#00c800"/>
<path d="M212.6 40.6v10.2M218.3 50.8h-12.7v5.1M189.1 130.8v4.4" fill="none" stroke="#00c800" stroke-width=".3"/>
<circle cx="203" cy="47" r=".48" fill="#00c800"/>
<path d="M193.5 40.6v3.8h7v4.5M203 40.6v15.3M203 47h15.3M208.1 83.8v6.4M253.2 104.1h7v6.4M265.3 110.5h6.3M172.5 130.8v5" fill="none" stroke="#00c800" stroke-width=".3"/>
<circle cx="200.5" cy="48.9" r=".48" fill="#00c800"/>
<path d="M198.6 48.9h1.9v7M155.4 130.8v5" fill="none" stroke="#00c800" stroke-width=".3"/>
<circle cx="104" cy="101.6" r=".48" fill="#00c800"/>
<path d="M65.2 113.7h3.8M94.4 101.6h15.9M104 101.6v1.3" fill="none" stroke="#00c800" stroke-width=".3"/>
<circle cx="48.7" cy="113.6" r=".46" fill="#00c800"/>
<path d="M28.4 107.3h12.7v6.4h14M48.7 111.1v2.6" fill="none" stroke="#00c800" stroke-width=".3"/>
<circle cx="48.7" cy="99.7" r=".48" fill="#00c800"/>
<path d="M222.1 28v2.5M28.4 99.7h4.4M43 99.7h26M48.7 99.7v2.5" fill="none" stroke="#00c800" stroke-width=".3"/>
<circle cx="212.5" cy="27.9" r=".48" fill="#00c800"/>
<path d="M203 28v2.5M212.6 28v2.5M222.1 28h-28.6v2.5M215.7 123.1v3.2" fill="none" stroke="#00c800" stroke-width=".3"/>
<circle cx="203" cy="27.9" r=".48" fill="#00c800"/>
<path d="M203 24.8v3.2" fill="none" stroke="#00c800" stroke-width=".3"/>
<circle cx="161.7" cy="52" r=".49" fill="#00c800"/>
<path d="M115.4 39.4h7.6v12.7M161.8 50.2v1.9M156 62.2v-10.1h12.1v10.1M187.8 68.6h-6.4v5.1h6.4M262.7 101.6v8.9" fill="none" stroke="#00c800" stroke-width=".3"/>
<circle cx="181.4" cy="68.6" r=".49" fill="#00c800"/>
<path d="M181.4 50.2v18.4" fill="none" stroke="#00c800" stroke-width=".3"/>
<circle cx="237.3" cy="71.1" r=".49" fill="#00c800"/>
<path d="M237.3 50.2v26h-6.3M231 71.1h6.3" fill="none" stroke="#00c800" stroke-width=".3"/>
<circle cx="136.3" cy="52" r=".49" fill="#00c800"/>
<path d="M119.2 52.1h17.2M123 52.1v10.8" fill="none" stroke="#00c800" stroke-width=".3"/>
<circle cx="123" cy="52" r=".49" fill="#00c800"/>
<path d="M136.4 50.2v12.7M172.5 147.3v2.5M189.1 146.6v3.2h-33.7v-2.5" fill="none" stroke="#00c800" stroke-width=".3"/>
<circle cx="172.5" cy="149.8" r=".49" fill="#00c800"/>
<path d="M172.5 149.8v3.2" fill="none" stroke="#00c800" stroke-width=".3"/>
<circle cx="161.7" cy="88.9" r=".49" fill="#00c800"/>
<path d="M156 69.8v19.1h12.1v-19.1M231 68.6h3.8v22.2M161.8 88.9v1.9M257.6 110.5v8.8" fill="none" stroke="#00c800" stroke-width=".3"/>
<circle cx="184" cy="71.1" r=".49" fill="#00c800"/>
<path d="M184 71.1h3.8M187.8 66h-3.8v24.8M82.4 88.9h3.8M104 110.5v1.3" fill="none" stroke="#00c800" stroke-width=".3"/>
<circle cx="104" cy="111.7" r=".48" fill="#00c800"/>
<path d="M94.4 111.8h9.6v5" fill="none" stroke="#00c800" stroke-width=".3"/>
<circle cx="136.3" cy="88.9" r=".49" fill="#00c800"/>
<path d="M52.5 66.7h-5v22.2h34.9M86.2 70.5v18.4M98.9 88.9h12.1" fill="none" stroke="#00c800" stroke-width=".3"/>
<circle cx="86.2" cy="88.9" r=".49" fill="#00c800"/>
<path d="M111 59.7v29.2M98.9 70.5v18.4h-12.7" fill="none" stroke="#00c800" stroke-width=".3"/>
<circle cx="98.9" cy="88.9" r=".49" fill="#00c800"/>
<path d="M111 88.9h12" fill="none" stroke="#00c800" stroke-width=".3"/>
<circle cx="110.9" cy="88.9" r=".49" fill="#00c800"/>
<path d="M123 70.5v18.4h13.4" fill="none" stroke="#00c800" stroke-width=".3"/>
<circle cx="123" cy="88.9" r=".49" fill="#00c800"/>
<path d="M106.5 39.4h-7.6v12.7M77.3 52.1h5.1M136.4 70.5v20.3" fill="none" stroke="#00c800" stroke-width=".3"/>
<circle cx="98.9" cy="52" r=".49" fill="#00c800"/>
<path d="M102.1 52.1h-3.2v10.8" fill="none" stroke="#00c800" stroke-width=".3"/>
<circle cx="86.2" cy="52" r=".49" fill="#00c800"/>
<path d="M77.3 52.1v14.6h-4.4M82.4 52.1h16.5M86.2 52.1v10.8" fill="none" stroke="#00c800" stroke-width=".3"/>
<circle cx="39.8" cy="92.1" r=".48" fill="#00c800"/>
<path d="M33.5 52.7v18.4M39.8 70.5v21.6M62.7 76.8v15.3h-34.3" fill="none" stroke="#00c800" stroke-width=".3"/>
<circle cx="39.8" cy="52.7" r=".48" fill="#00c800"/>
<path d="M33.5 52.7h29.2v3.8M39.8 52.7v8.9" fill="none" stroke="#00c800" stroke-width=".3"/>
<g font-size="3" fill="#000001">
<text x="108.1" y="35.7">1N4007</text>
<text x="191.6" y="38.1" transform="rotate(-90 191.6 38.1)">R3</text>
<text x="197.3" y="38.1" transform="rotate(-90 197.3 38.1)">4,7k</text>
<text x="201.1" y="38.1" transform="rotate(-90 201.1 38.1)">R4</text>
<text x="206.8" y="38.1" transform="rotate(-90 206.8 38.1)">4,7k</text>
<text x="210.6" y="38.1" transform="rotate(-90 210.6 38.1)">R5</text>
<text x="216.4" y="38.1" transform="rotate(-90 216.4 38.1)">4,7k</text>
<text x="220.2" y="38.1" transform="rotate(-90 220.2 38.1)">R8</text>
<text x="225.9" y="38.1" transform="rotate(-90 225.9 38.1)">4,7k</text>
<text x="104.6" y="46.4">IC1</text>
<text x="113.1" y="44.6">D3</text>
<text x="65.2" y="58.4">Br1</text>
<text x="112.9" y="59.7">7805</text>
<text x="190.3" y="54.1">IC3</text>
<text x="57" y="61.6">D3</text>
<text x="67.8" y="61.6">D1</text>
<text x="104.1" y="65.4" transform="rotate(-90 104.1 65.4)">C2</text>
<text x="128.2" y="65.4" transform="rotate(-90 128.2 65.4)">C3</text>
<text x="139" y="64.9" transform="rotate(-90 139 64.9)">+</text>
<text x="36.7" y="71.1" transform="rotate(-90 36.7 71.1)">D2</text>
<text x="45.5" y="71.1" transform="rotate(-90 45.5 71.1)">P6KE24CA</text>
<text x="83.1" y="69.7" transform="rotate(-90 83.1 69.7)">470µF</text>
<text x="91.4" y="66.1" transform="rotate(-90 91.4 66.1)">C1</text>
<text x="95.8" y="69.6" transform="rotate(-90 95.8 69.6)">100nF</text>
<text x="119.9" y="69.6" transform="rotate(-90 119.9 69.6)">100nF</text>
<text x="132.6" y="69.7" transform="rotate(-90 132.6 69.7)">100µF</text>
<text x="141.5" y="66.1" transform="rotate(-90 141.5 66.1)">C4</text>
<text x="152.9" y="70.2" transform="rotate(-90 152.9 70.2)">C6</text>
<text x="161.1" y="69.6" transform="rotate(-90 161.1 69.6)">100nF</text>
<text x="164.9" y="70.2" transform="rotate(-90 164.9 70.2)">C7</text>
<text x="173.2" y="69.6" transform="rotate(-90 173.2 69.6)">100nF</text>
<text x="57" y="72.4">D4</text>
<text x="65.2" y="76.8">B40C1500</text>
<text x="67.8" y="72.4">D2</text>
<text x="23.3" y="81.3">K1</text>
<text x="31.6" y="78.7" transform="rotate(-90 31.6 78.7)">R6</text>
<text x="37.3" y="78.7" transform="rotate(-90 37.3 78.7)">10</text>
<text x="190.3" y="87.6">ATMEGA48(TQFP32)</text>
<text x="71.6" y="95.2">IC2</text>
<text x="35.4" y="97.8">R1</text>
<text x="35.4" y="103.5">680</text>
<text x="23.3" y="113">Eingang</text>
<text x="45.5" y="111.8" transform="rotate(-90 45.5 111.8)">D1</text>
<text x="54.4" y="111.8" transform="rotate(-90 54.4 111.8)">5V6</text>
<text x="57.6" y="111.8">R2</text>
<text x="100.8" y="110.8" transform="rotate(-90 100.8 110.8)">C5</text>
<text x="109" y="110.2" transform="rotate(-90 109 110.2)">100nF</text>
<text x="256.4" y="108.6">IC4</text>
<text x="270.3" y="108.6">K3</text>
<text x="57.6" y="117.4">220</text>
<text x="71.6" y="119.3">PC357</text>
<text x="256.4" y="114.3">QAM-TX1</text>
<text x="270.3" y="114.3">K1X01</text>
<text x="223.4" y="128" transform="rotate(-90 223.4 128)">D4</text>
<text x="212.6" y="133" transform="rotate(-90 212.6 133)">blau</text>
<text x="149.7" y="146.6" transform="rotate(-90 149.7 146.6)">S1</text>
<text x="159.2" y="146.6" transform="rotate(-90 159.2 146.6)">Taster_Kurzhub</text>
<text x="166.8" y="146.6" transform="rotate(-90 166.8 146.6)">S2</text>
<text x="176.4" y="146.6" transform="rotate(-90 176.4 146.6)">Taster_Kurzhub</text>
<text x="183.3" y="146" transform="rotate(-90 183.3 146)">S3</text>
<text x="192.9" y="146" transform="rotate(-90 192.9 146)">Taster_Kurzhub</text>
<text x="213.8" y="145.4" transform="rotate(-90 213.8 145.4)">R7</text>
<text x="219.5" y="145.4" transform="rotate(-90 219.5 145.4)">680</text>
<text x="192.9" y="187.9">Maßstab</text>
<text x="206.2" y="187.9">100,00%</text>
<text x="218.3" y="187.9">Firma MP</text>
<text x="243.7" y="187.9">Zeichner</text>
<text x="255.1" y="187.9">Pöggel</text>
<text x="269.1" y="187.9">Blatt</text>
<text x="192.9" y="193">Änderung</text>
<text x="206.2" y="193">14.08.12</text>
<text x="220.2" y="193">21:11</text>
<text x="243.7" y="193">Titel</text>
<text x="251.3" y="193">Hauptplatine</text>
<text x="251.3" y="197.4">Funkgong Erweiterung</text>
<text x="192.9" y="198">Ausgabe</text>
<text x="192.9" y="203.1">Datei</text>
<text x="206.2" y="198">14.08.12</text>
<text x="206.2" y="203.1">klingelerweiterung.T3001</text>
<text x="220.2" y="198">21:11</text>
<text x="243.7" y="203.1">Projekt</text>
</g>
<g font-size="2.2" fill="#000001">
<text x="204.8" y="20.4">+5V</text>
<text x="138.1" y="45.8">+5V</text>
<text x="163.5" y="45.8">+5V</text>
<text x="183.2" y="45.8">+5V</text>
<text x="222" y="47.8">SOUND</text>
<text x="239.1" y="45.8">+5V</text>
<text x="34.8" y="50.8">R6: 10 Ohm 0,6W Metallfilm (Schutzwiderstand)</text>
<text x="105.1" y="52.8">IN</text>
<text x="113" y="52.8">OUT</text>
<text x="186.7" y="49.7">TRIGGER</text>
<text x="222" y="51.6">LEARN</text>
<text x="63.8" y="57.2">~</text>
<text x="111.7" y="56.6" transform="rotate(-90 111.7 56.6)">GND</text>
<text x="42.5" y="62" transform="rotate(-90 42.5 62)">K</text>
<text x="52.4" y="65.5">-</text>
<text x="88.6" y="65.4" transform="rotate(-90 88.6 65.4)">+</text>
<text x="190.8" y="64.3">PD4</text>
<text x="190.8" y="61.7">PD3</text>
<text x="201.2" y="62.4" transform="rotate(-90 201.2 62.4)">PD2</text>
<text x="203.8" y="62.4" transform="rotate(-90 203.8 62.4)">PD1</text>
<text x="206.3" y="62.4" transform="rotate(-90 206.3 62.4)">PD0</text>
<text x="208.9" y="62.4" transform="rotate(-90 208.9 62.4)">PC6</text>
<text x="211.4" y="62.4" transform="rotate(-90 211.4 62.4)">PC5</text>
<text x="213.9" y="62.4" transform="rotate(-90 213.9 62.4)">PC4</text>
<text x="216.5" y="62.4" transform="rotate(-90 216.5 62.4)">PC3</text>
<text x="219" y="62.4" transform="rotate(-90 219 62.4)">PC2</text>
<text x="224.4" y="64.3">PC0</text>
<text x="224.4" y="61.7">PC1</text>
<text x="42.5" y="71.2" transform="rotate(-90 42.5 71.2)">A</text>
<text x="73" y="69.3">+</text>
<text x="190.8" y="71.9">GND</text>
<text x="190.8" y="69.3">VCC</text>
<text x="190.8" y="66.8">GND</text>
<text x="223.1" y="66.8">ADC7</text>
<text x="223.1" y="71.9">AREF</text>
<text x="223.9" y="69.3">GND</text>
<text x="60.3" y="77.6">~</text>
<text x="190.8" y="77">PB6</text>
<text x="190.8" y="74.4">VCC</text>
<text x="222.9" y="77">AVCC</text>
<text x="223.1" y="74.4">ADC6</text>
<text x="190.8" y="79.5">PB7</text>
<text x="201.2" y="80.8" transform="rotate(-90 201.2 80.8)">PD5</text>
<text x="203.8" y="80.8" transform="rotate(-90 203.8 80.8)">PD6</text>
<text x="206.3" y="80.8" transform="rotate(-90 206.3 80.8)">PD7</text>
<text x="208.9" y="80.8" transform="rotate(-90 208.9 80.8)">PB0</text>
<text x="211.4" y="80.8" transform="rotate(-90 211.4 80.8)">PB1</text>
<text x="213.9" y="80.8" transform="rotate(-90 213.9 80.8)">PB2</text>
<text x="216.5" y="80.8" transform="rotate(-90 216.5 80.8)">PB3</text>
<text x="219" y="80.8" transform="rotate(-90 219 80.8)">PB4</text>
<text x="224.5" y="79.5">PB5</text>
<text x="206.3" y="101.2" transform="rotate(-90 206.3 101.2)">LED</text>
<text x="208.9" y="100.7" transform="rotate(-90 208.9 100.7)">TX_MOD</text>
<text x="264.5" y="97.2">+5V</text>
<text x="72.7" y="102.3">A</text>
<text x="89.5" y="103.6">C</text>
<text x="113.4" y="102.3">TRIGGER</text>
<text x="241.6" y="104.9">TX_MOD</text>
<text x="72.9" y="112.5">K</text>
<text x="89.6" y="111.2">E</text>
<text x="217.5" y="118.8">+5V</text>
<text x="156.1" y="127.8" transform="rotate(-90 156.1 127.8)">TRIGGER</text>
<text x="173.3" y="127.8" transform="rotate(-90 173.3 127.8)">SOUND</text>
<text x="189.8" y="127.8" transform="rotate(-90 189.8 127.8)">LEARN</text>
<text x="216.5" y="158.9" transform="rotate(-90 216.5 158.9)">LED</text>
</g>
</svg>
